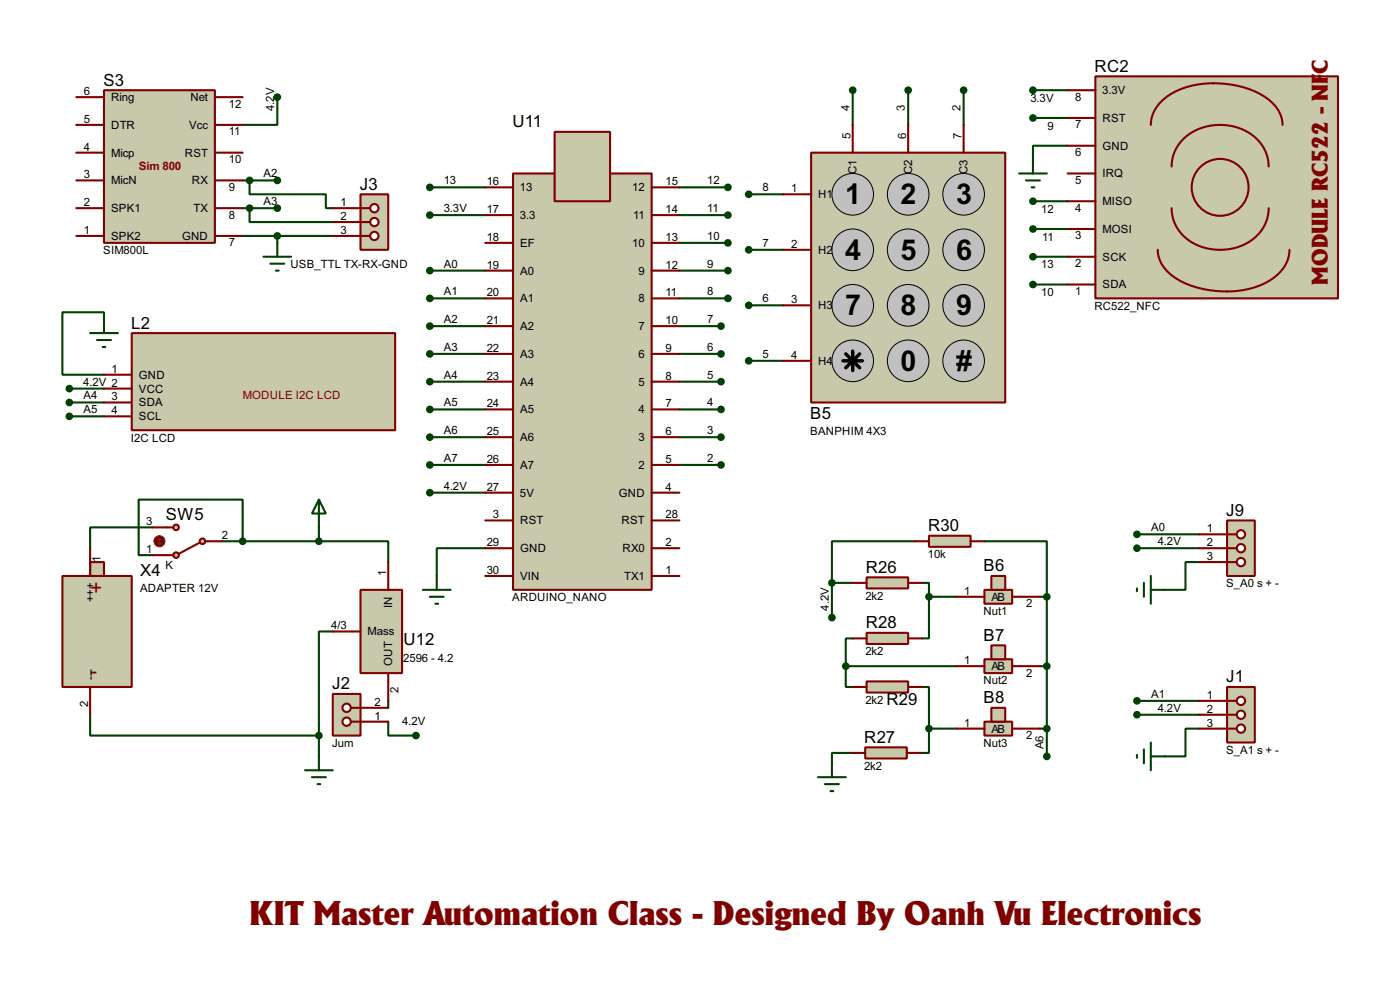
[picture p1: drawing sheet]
<svg xmlns="http://www.w3.org/2000/svg" width="256mm" height="180mm" viewBox="0 0 256 180" stroke-linecap="round" stroke-linejoin="round" font-family="sans-serif">
<g fill="none" stroke="#004000" stroke-width=".38">
<path d="M50.8 17.8v5.1h-6.4M156.2 16.5v6.4M166.4 16.5v6.4M176.5 16.5v6.4M189.2 16.5h6.4M44.4 38.1h6.4M44.4 33h6.4M45.7 38.1v2.5h15.3M45.7 33v2.6h14v2.5h1.3M78.7 34.3h10.2M78.7 39.4h10.2M124.5 34.3h8.8"/>
<path d="M124.5 39.4h8.8M137.2 35.6h6.3M189.2 21.6h6.4M189.2 36.8h6.4M195.6 26.7h-6.4v2.5M19 58.4v-1.3h-7.6v11.5h7.6M44.4 43.2h16.6M50.8 43.2v1.2M78.7 49.5h10.2M78.7 54.6h10.2M78.7 59.7h10.2M124.5 44.4h8.8"/>
<path d="M124.5 49.5h8.8M124.5 54.6h8.8M124.5 59.7h7.6M137.2 45.7h6.3M137.2 55.9h6.3M189.2 41.9h6.4M189.2 47h6.4M189.2 52.1h6.4M12.7 71.1h6.3M12.7 73.7h6.3M12.7 76.2h6.3M78.7 64.8h10.2"/>
<path d="M78.7 69.8h10.2M78.7 74.9h10.2M124.5 64.8h7.6M124.5 69.8h7.6M124.5 74.9h7.6M137.2 66h6.3M27.9 96.5h-11.4v3.8M40.6 99.1h17.8M44.4 99.1v-7.7h-19v10.2h2.5M58.4 99.1h12.7v3.8M58.4 96.5v2.6M78.7 90.2h10.2"/>
<path d="M78.7 80h10.2M78.7 85.1h10.2M124.5 80h7.6M124.5 85.1h7.6M167.6 99.1h-15.2v7.6M180.3 99.1h11.5v10.1M208.3 97.8h11.4M61 115.6h-2.6v19M88.9 100.3h-8.9v5.1M152.4 106.7v6.3M152.4 106.7h3.8M156.2 116.8h-1.3v5.1"/>
<path d="M168.9 106.7h1.3v2.5M170.2 109.2v7.6h-1.3M170.2 109.2h5.1M190.5 109.2h1.3M191.8 109.2v29.2M208.3 100.3h11.4M219.7 102.9h-2.5v5h-3.8M16.5 130.8v3.8h41.9M58.4 134.6v3.8M71.1 132.1v2.5h5.1M71.1 128.3v1.2M154.9 121.9v3.8h1.3"/>
<path d="M154.9 121.9h20.4M156 137.8h-3.6v1.9M168.9 125.7h1.3v7.6M170.2 133.3v4.5h-1.5M170.2 133.3h5.1M190.5 121.9h1.3M190.5 133.3h1.3M208.3 130.8h11.4M208.3 128.3h11.4M219.7 133.3h-2.5v5.1h-3.8"/>
</g>
<g fill="#c8c8aa" stroke="#800000" stroke-width=".38">
<path d="M94 31.7h25.4v76.2h-25.4z"/>
<path d="M101.6 24.1h10.2v12.7h-10.2z"/>
</g>
<g fill="none" stroke="#800000" stroke-width=".38">
<path d="M88.9 34.3h5.1M88.9 39.4h5.1M119.4 34.3h5.1M119.4 39.4h5.1M88.9 44.4h5.1M88.9 49.5h5.1M88.9 54.6h5.1M88.9 59.7h5.1M119.4 44.4h5.1M119.4 49.5h5.1M119.4 54.6h5.1M119.4 59.7h5.1"/>
<path d="M88.9 64.8h5.1M88.9 69.8h5.1M88.9 74.9h5.1M119.4 64.8h5.1M119.4 69.8h5.1M119.4 74.9h5.1M88.9 80h5.1M88.9 85.1h5.1M88.9 90.2h5.1M88.9 95.2h5.1M119.4 80h5.1M119.4 85.1h5.1"/>
<path d="M119.4 90.2h5.1M119.4 95.2h5.1M88.9 100.3h5.1M88.9 105.4h5.1M119.4 100.3h5.1M119.4 105.4h5.1"/>
</g>
<g fill="#004000" stroke="#004000" stroke-width=".38">
<circle cx="78.7" cy="90.2" r=".51"/>
<circle cx="78.7" cy="34.3" r=".51"/>
<circle cx="133.3" cy="34.3" r=".51"/>
<circle cx="133.3" cy="39.4" r=".51"/>
<circle cx="133.3" cy="44.4" r=".51"/>
<circle cx="133.3" cy="49.5" r=".51"/>
<circle cx="78.7" cy="49.5" r=".51"/>
<circle cx="78.7" cy="54.6" r=".51"/>
<circle cx="78.7" cy="59.7" r=".51"/>
<circle cx="78.7" cy="64.8" r=".51"/>
<circle cx="78.7" cy="69.8" r=".51"/>
<circle cx="78.7" cy="74.9" r=".51"/>
<circle cx="78.7" cy="80" r=".51"/>
<circle cx="78.7" cy="85.1" r=".51"/>
<circle cx="132.1" cy="85.1" r=".51"/>
<circle cx="132.1" cy="80" r=".51"/>
<circle cx="132.1" cy="74.9" r=".51"/>
<circle cx="132.1" cy="69.8" r=".51"/>
<circle cx="132.1" cy="64.8" r=".51"/>
<circle cx="133.3" cy="54.6" r=".51"/>
<circle cx="132.1" cy="59.7" r=".51"/>
</g>
<path d="M58.4 91.4l1.3 2.6h-2.6zM58.4 91.4v5.1M58.4 138.4v2.6M55.9 141h5.1M57.1 142.2h2.6M58.2 143.5h.5" fill="none" stroke="#004000" stroke-width=".38"/>
<path d="M24.1 61h48.3v17.7h-48.3z" fill="#c8c8aa" stroke="#800000" stroke-width=".38"/>
<path d="M19 68.6h5.1M19 71.1h5.1M19 73.7h5.1M19 76.2h5.1" fill="none" stroke="#800000" stroke-width=".38"/>
<g fill="#004000" stroke="#004000" stroke-width=".38">
<circle cx="12.7" cy="71.1" r=".51"/>
<circle cx="12.7" cy="73.7" r=".51"/>
<circle cx="12.7" cy="76.2" r=".51"/>
</g>
<path d="M66 107.9h7.7v15.3h-7.7z" fill="#c8c8aa" stroke="#800000" stroke-width=".38"/>
<path d="M61 115.6h5M71.1 102.9v5M71.1 123.2v5.1" fill="none" stroke="#800000" stroke-width=".38"/>
<g fill="#004000" stroke="#004000" stroke-width=".38">
<circle cx="58.4" cy="134.6" r=".51"/>
<circle cx="76.2" cy="134.6" r=".51"/>
</g>
<g fill="#c8c8aa" stroke="#800000" stroke-width=".38">
<path d="M11.4 105.4h12.7v20.3h-12.7z"/>
<path d="M16.5 102.9h2.5v2.5h-2.5z"/>
</g>
<path d="M16.5 100.3v5.1M16.5 125.7v5.1" fill="none" stroke="#800000" stroke-width=".38"/>
<circle cx="37.1" cy="99.1" r=".51" fill="#c8c8aa" stroke="#800000" stroke-width=".38"/>
<path d="M37.6 99.1h.5" fill="none" stroke="#800000" stroke-width=".38"/>
<circle cx="32.3" cy="101.6" r=".51" fill="#c8c8aa" stroke="#800000" stroke-width=".38"/>
<path d="M36.6 99.3l-3.8 2M30.5 101.6h1.2" fill="none" stroke="#800000" stroke-width=".38"/>
<circle cx="32.3" cy="96.5" r=".51" fill="#c8c8aa" stroke="#800000" stroke-width=".38"/>
<path d="M27.9 96.5h3.8M38.1 99.1h2.5M27.9 101.6h2.6" fill="none" stroke="#800000" stroke-width=".38"/>
<circle cx="29.2" cy="99.1" r="1.02" fill="#400000" stroke="#f00" stroke-width=".18"/>
<path d="M29 99.3l.2 .3M29.2 98.6v1M29.2 98.6l.3 .2M29.2 98.6l-.2 .2M29.5 99.3l-.3 .3" fill="none" stroke="#f00" stroke-width=".18"/>
<path d="M148.6 27.9h35.5v45.8h-35.5z" fill="#c8c8aa" stroke="#800000" stroke-width=".38"/>
<g fill="#c0c0c0" stroke="#000" stroke-width=".18">
<circle cx="156.2" cy="35.6" r="3.8"/>
<circle cx="166.4" cy="35.6" r="3.8"/>
<circle cx="176.5" cy="35.6" r="3.8"/>
<circle cx="156.2" cy="45.7" r="3.8"/>
<circle cx="166.4" cy="45.7" r="3.8"/>
<circle cx="176.5" cy="45.7" r="3.8"/>
<circle cx="156.2" cy="55.9" r="3.8"/>
<circle cx="166.4" cy="55.9" r="3.8"/>
<circle cx="176.5" cy="55.9" r="3.8"/>
<circle cx="156.2" cy="66" r="3.8"/>
<circle cx="166.4" cy="66" r="3.8"/>
<circle cx="176.5" cy="66" r="3.8"/>
</g>
<path d="M154.4 66h3.6M154.9 64.8l2.6 2.5M156.2 64.3v3.5M157.5 64.8l-2.6 2.5" fill="none" stroke="#000" stroke-width=".63"/>
<path d="M143.5 35.6h5.1M156.2 22.9v5M166.4 22.9v5M176.5 22.9v5M143.5 45.7h5.1M143.5 55.9h5.1M143.5 66h5.1" fill="none" stroke="#800000" stroke-width=".38"/>
<g fill="#004000" stroke="#004000" stroke-width=".38">
<circle cx="176.5" cy="16.5" r=".51"/>
<circle cx="166.4" cy="16.5" r=".51"/>
<circle cx="156.2" cy="16.5" r=".51"/>
<circle cx="137.2" cy="35.6" r=".51"/>
<circle cx="137.2" cy="45.7" r=".51"/>
<circle cx="137.2" cy="55.9" r=".51"/>
<circle cx="137.2" cy="66" r=".51"/>
</g>
<path d="M200.7 14h44.4v40.6h-44.4z" fill="#c8c8aa" stroke="#800000" stroke-width=".38"/>
<circle cx="223.5" cy="34.3" r="5.2" fill="#c8c8aa" stroke="#800000" stroke-width=".38"/>
<path d="M195.6 16.5h5.1M195.6 36.8h5.1M195.6 31.7h5.1M195.6 26.7h5.1M195.6 21.6h5.1M210.8 22.9a7.3 7.3 0 0 1 4.9-6.3 18.2 18.2 0 0 1 16.1 1.2 6.3 6.3 0 0 1 3.1 5.1M214.6 30.5a7.8 7.8 0 0 1 6.5-7.4 9.4 9.4 0 0 1 10.6 4.4l.6 1.9 .1 1.1M214.6 38.1a7.7 7.7 0 0 0 6.5 7.4 9.4 9.4 0 0 0 10.6-4.4l.6-1.9 .1-1.1M195.6 52.1h5.1M195.6 47h5.1M195.6 41.9h5.1M212.1 45.7a6.3 6.3 0 0 0 3.1 5.1 18.4 18.4 0 0 0 16.2 1.2 7.3 7.3 0 0 0 4.8-6.3" fill="none" stroke="#800000" stroke-width=".38"/>
<g fill="#004000" stroke="#004000" stroke-width=".38">
<circle cx="189.2" cy="16.5" r=".51"/>
<circle cx="189.2" cy="21.6" r=".51"/>
<circle cx="189.2" cy="36.8" r=".51"/>
<circle cx="189.2" cy="41.9" r=".51"/>
<circle cx="189.2" cy="47" r=".51"/>
<circle cx="189.2" cy="52.1" r=".51"/>
</g>
<path d="M19 16.5h20.4v27.9h-20.4z" fill="#c8c8aa" stroke="#800000" stroke-width=".38"/>
<path d="M14 17.8h5M39.4 17.8h5M14 22.9h5M14 27.9h5M14 33h5M14 38.1h5M39.4 22.9h5M39.4 27.9h5M39.4 33h5M39.4 38.1h5M14 43.2h5M39.4 43.2h5" fill="none" stroke="#800000" stroke-width=".38"/>
<g fill="#004000" stroke="#004000" stroke-width=".38">
<circle cx="50.8" cy="17.8" r=".51"/>
<circle cx="50.8" cy="33" r=".51"/>
<circle cx="50.8" cy="38.1" r=".51"/>
</g>
<path d="M48.3 47h5M49.5 48.3h2.6M50.5 49.5h.6M50.8 44.4v2.6" fill="none" stroke="#004000" stroke-width=".38"/>
<path d="M158.7 105.7h7.7v2h-7.7z" fill="#c8c8aa" stroke="#800000" stroke-width=".38"/>
<path d="M156.2 106.7h2.5M166.4 106.7h2.5" fill="none" stroke="#800000" stroke-width=".38"/>
<path d="M158.5 136.8h7.6v2h-7.6z" fill="#c8c8aa" stroke="#800000" stroke-width=".38"/>
<path d="M156 137.8h2.5M166.1 137.8h2.6" fill="none" stroke="#800000" stroke-width=".38"/>
<g fill="#c8c8aa" stroke="#800000" stroke-width=".38">
<path d="M180.3 107.9h5.1v2.6h-5.1z"/>
<path d="M181.6 105.4h2.5v2.5h-2.5z"/>
</g>
<path d="M175.3 109.2h5M185.4 109.2h5.1" fill="none" stroke="#800000" stroke-width=".38"/>
<g fill="#c8c8aa" stroke="#800000" stroke-width=".38">
<path d="M180.3 120.6h5.1v2.6h-5.1z"/>
<path d="M181.6 118.1h2.5v2.5h-2.5z"/>
</g>
<path d="M175.3 121.9h5M185.4 121.9h5.1" fill="none" stroke="#800000" stroke-width=".38"/>
<circle cx="152.4" cy="113" r=".51" fill="#004000" stroke="#004000" stroke-width=".38"/>
<g fill="#c8c8aa" stroke="#800000" stroke-width=".38">
<path d="M180.3 132.1h5.1v2.5h-5.1z"/>
<path d="M181.6 129.5h2.5v2.6h-2.5z"/>
</g>
<path d="M175.3 133.3h5M185.4 133.3h5.1" fill="none" stroke="#800000" stroke-width=".38"/>
<path d="M158.7 115.8h7.7v2.1h-7.7z" fill="#c8c8aa" stroke="#800000" stroke-width=".38"/>
<path d="M156.2 116.8h2.5M166.4 116.8h2.5" fill="none" stroke="#800000" stroke-width=".38"/>
<path d="M158.7 124.7h7.7v2h-7.7z" fill="#c8c8aa" stroke="#800000" stroke-width=".38"/>
<path d="M156.2 125.7h2.5M166.4 125.7h2.5" fill="none" stroke="#800000" stroke-width=".38"/>
<g fill="#004000" stroke="#004000" stroke-width=".38">
<circle cx="170.2" cy="109.2" r=".51"/>
<circle cx="154.9" cy="121.9" r=".51"/>
<circle cx="170.2" cy="133.3" r=".51"/>
<circle cx="191.8" cy="121.9" r=".51"/>
</g>
<path d="M170.2 98h7.6v2.1h-7.6z" fill="#c8c8aa" stroke="#800000" stroke-width=".38"/>
<path d="M167.6 99.1h2.6M177.8 99.1h2.5" fill="none" stroke="#800000" stroke-width=".38"/>
<g fill="#004000" stroke="#004000" stroke-width=".38">
<circle cx="191.8" cy="109.2" r=".51"/>
<circle cx="152.4" cy="106.7" r=".51"/>
<circle cx="191.8" cy="133.3" r=".51"/>
<circle cx="191.8" cy="138.4" r=".51"/>
</g>
<path d="M208.3 107.7v.5M209.5 106.7v2.5M210.8 107.9h2.6M210.8 105.4v5.1" fill="none" stroke="#004000" stroke-width=".38"/>
<path d="M224.8 95.2h5.1v10.2h-5.1z" fill="#c8c8aa" stroke="#800000" stroke-width=".38"/>
<path d="M224.8 97.8h1.8" fill="none" stroke="#800000" stroke-width=".38"/>
<circle cx="227.3" cy="97.8" r=".76" fill="#feffff" stroke="#800000" stroke-width=".38"/>
<path d="M224.8 100.3h1.8" fill="none" stroke="#800000" stroke-width=".38"/>
<circle cx="227.3" cy="100.3" r=".76" fill="#feffff" stroke="#800000" stroke-width=".38"/>
<path d="M224.8 102.9h1.8" fill="none" stroke="#800000" stroke-width=".38"/>
<circle cx="227.3" cy="102.9" r=".76" fill="#feffff" stroke="#800000" stroke-width=".38"/>
<path d="M219.7 97.8h5.1M219.7 100.3h5.1M219.7 102.9h5.1" fill="none" stroke="#800000" stroke-width=".38"/>
<path d="M77.5 107.9h5M78.7 109.2h2.6M79.8 110.5h.5M80 105.4v2.5M152.4 139.7v2.5M208.3 138.2v.5M209.5 137.2v2.5M210.8 138.4h2.6M210.8 135.9v5.1M149.9 142.2h5M151.1 143.5h2.6M152.1 144.8h.6" fill="none" stroke="#004000" stroke-width=".38"/>
<g fill="#004000" stroke="#004000" stroke-width=".38">
<circle cx="208.3" cy="100.3" r=".51"/>
<circle cx="208.3" cy="97.8" r=".51"/>
</g>
<path d="M224.8 125.7h5.1v10.2h-5.1z" fill="#c8c8aa" stroke="#800000" stroke-width=".38"/>
<path d="M224.8 128.3h1.8" fill="none" stroke="#800000" stroke-width=".38"/>
<circle cx="227.3" cy="128.3" r=".76" fill="#feffff" stroke="#800000" stroke-width=".38"/>
<path d="M224.8 130.8h1.8" fill="none" stroke="#800000" stroke-width=".38"/>
<circle cx="227.3" cy="130.8" r=".76" fill="#feffff" stroke="#800000" stroke-width=".38"/>
<path d="M224.8 133.3h1.8" fill="none" stroke="#800000" stroke-width=".38"/>
<circle cx="227.3" cy="133.4" r=".76" fill="#feffff" stroke="#800000" stroke-width=".38"/>
<path d="M219.7 128.3h5.1M219.7 130.8h5.1M219.7 133.3h5.1" fill="none" stroke="#800000" stroke-width=".38"/>
<g fill="#004000" stroke="#004000" stroke-width=".38">
<circle cx="208.3" cy="130.8" r=".51"/>
<circle cx="208.3" cy="128.3" r=".51"/>
</g>
<path d="M61 127h5v7.6h-5z" fill="#c8c8aa" stroke="#800000" stroke-width=".38"/>
<path d="M64.3 132.1h1.7" fill="none" stroke="#800000" stroke-width=".38"/>
<circle cx="63.5" cy="132.1" r=".76" fill="#feffff" stroke="#800000" stroke-width=".38"/>
<path d="M64.3 129.5h1.7" fill="none" stroke="#800000" stroke-width=".38"/>
<circle cx="63.5" cy="129.5" r=".76" fill="#feffff" stroke="#800000" stroke-width=".38"/>
<path d="M66 132.1h5.1M66 129.5h5.1" fill="none" stroke="#800000" stroke-width=".38"/>
<path d="M66 35.6h5.1v10.1h-5.1z" fill="#c8c8aa" stroke="#800000" stroke-width=".38"/>
<path d="M66 38.1h1.8" fill="none" stroke="#800000" stroke-width=".38"/>
<circle cx="68.6" cy="38.1" r=".76" fill="#feffff" stroke="#800000" stroke-width=".38"/>
<path d="M66 40.6h1.8" fill="none" stroke="#800000" stroke-width=".38"/>
<circle cx="68.6" cy="40.6" r=".76" fill="#feffff" stroke="#800000" stroke-width=".38"/>
<path d="M66 43.2h1.8" fill="none" stroke="#800000" stroke-width=".38"/>
<circle cx="68.6" cy="43.2" r=".76" fill="#feffff" stroke="#800000" stroke-width=".38"/>
<path d="M61 38.1h5M61 40.6h5M61 43.2h5" fill="none" stroke="#800000" stroke-width=".38"/>
<g fill="#004000" stroke="#004000" stroke-width=".38">
<circle cx="50.8" cy="43.2" r=".51"/>
<circle cx="45.7" cy="38.1" r=".51"/>
<circle cx="45.7" cy="33" r=".51"/>
<circle cx="44.4" cy="99.1" r=".51"/>
<circle cx="58.4" cy="99.1" r=".51"/>
<circle cx="78.7" cy="39.4" r=".51"/>
</g>
<path d="M186.7 31.7h5.1M188 33h2.5M189 34.3h.5M189.2 29.2v2.5M19 58.4v2.6M16.5 61h5.1M17.8 62.2h2.5M18.8 63.5h.5" fill="none" stroke="#004000" stroke-width=".38"/>
<text font-size="8.1" fill="#800000" x="45.7" y="169.3">KIT Master Automation Class - Designed By Oanh Vu Electronics</text>
<g font-size="5.9">
<text x="154.8" y="37.3">1</text>
<text x="165" y="37.3">2</text>
<text x="175.1" y="37.3">3</text>
<text x="154.8" y="47.5">4</text>
<text x="165" y="47.5">5</text>
<text x="175.1" y="47.5">6</text>
<text x="154.8" y="57.7">7</text>
<text x="165" y="57.7">8</text>
<text x="175.1" y="57.7">9</text>
<text x="165" y="67.8">0</text>
<text x="175.1" y="67.8">#</text>
</g>
<g font-size="5.4" fill="#800000">
<text x="243.2" y="13.5" transform="rotate(-90 243.2 13.5)">C</text>
<text x="243.2" y="52.1" transform="rotate(-90 243.2 52.1)">MODULE RC522 - NF</text>
</g>
<g font-size="4.3" fill="#800000">
<text x="16.5" y="108.8">+</text>
<text x="16.5" y="124.1">-</text>
</g>
<g font-size="3.4">
<text x="18.9" y="15.7">S3</text>
<text x="200.5" y="13.2">RC2</text>
<text x="93.9" y="23.3">U11</text>
<text x="65.9" y="34.8">J3</text>
<text x="24" y="60.2">L2</text>
<text x="148.4" y="76.6">B5</text>
<text x="30.4" y="95.2">SW5</text>
<text x="224.6" y="94.4">J9</text>
<text x="170" y="97.2">R30</text>
<text x="25.7" y="105.4">X4</text>
<text x="158.6" y="104.8">R26</text>
<text x="180.2" y="104.6">B6</text>
<text x="73.9" y="118.1">U12</text>
<text x="158.6" y="115">R28</text>
<text x="180.2" y="117.3">B7</text>
<text x="224.6" y="124.9">J1</text>
<text x="60.8" y="126.2">J2</text>
<text x="162.4" y="128.9">R29</text>
<text x="180.2" y="128.7">B8</text>
<text x="158.3" y="135.9">R27</text>
</g>
<text font-size="2.4" fill="#800000" x="25.4" y="31.1">Sim 800</text>
<g font-size="2.3">
<text x="15.4" y="17.4">6</text>
<text x="201.9" y="17.2">3.3V</text>
<text x="15.4" y="22.5">5</text>
<text x="20.4" y="18.5">Ring</text>
<text x="20.4" y="23.6">DTR</text>
<text x="34.7" y="23.6">Vcc</text>
<text x="34.9" y="18.5">Net</text>
<text x="41.9" y="19.7">12</text>
<text x="50.2" y="20.3" transform="rotate(-90 50.2 20.3)">4.2V</text>
<text x="155.6" y="20.3" transform="rotate(-90 155.6 20.3)">4</text>
<text x="165.8" y="20.3" transform="rotate(-90 165.8 20.3)">3</text>
<text x="175.9" y="20.3" transform="rotate(-90 175.9 20.3)">2</text>
<text x="188.8" y="18.6">3.3V</text>
<text x="191.9" y="23.7">9</text>
<text x="197" y="23.5">7</text>
<text x="197" y="18.4">8</text>
<text x="202" y="22.3">RST</text>
<text x="15.4" y="27.6">4</text>
<text x="20.4" y="28.7">Micp</text>
<text x="33.9" y="28.7">RST</text>
<text x="41.9" y="24.8">11</text>
<text x="41.9" y="29.8">10</text>
<text x="155.8" y="25.4" transform="rotate(-90 155.8 25.4)">5</text>
<text x="166" y="25.4" transform="rotate(-90 166 25.4)">6</text>
<text x="176.1" y="25.4" transform="rotate(-90 176.1 25.4)">7</text>
<text x="197" y="28.6">6</text>
<text x="202" y="27.4">GND</text>
<text x="15.4" y="32.6">3</text>
<text x="20.4" y="33.7">MicN</text>
<text x="35.2" y="33.7">RX</text>
<text x="41.9" y="34.9">9</text>
<text x="48.3" y="32.5">A2</text>
<text x="81.3" y="33.7">13</text>
<text x="89.2" y="33.9">16</text>
<text x="95.2" y="35">13</text>
<text x="115.8" y="35">12</text>
<text x="121.9" y="33.9">15</text>
<text x="129.5" y="33.7">12</text>
<text x="139.7" y="35">8</text>
<text x="144.9" y="35.2">1</text>
<text x="156.9" y="31.9" transform="rotate(-90 156.9 31.9)">C1</text>
<text x="167.1" y="31.9" transform="rotate(-90 167.1 31.9)">C2</text>
<text x="177.2" y="31.9" transform="rotate(-90 177.2 31.9)">C3</text>
<text x="197" y="33.7">5</text>
<text x="202" y="32.5">IRQ</text>
<text x="15.4" y="37.7">2</text>
<text x="20.4" y="38.8">SPK1</text>
<text x="35.5" y="38.8">TX</text>
<text x="41.9" y="40">8</text>
<text x="48.3" y="37.5">A3</text>
<text x="62.4" y="37.7">1</text>
<text x="62.4" y="40.3">2</text>
<text x="81.3" y="38.8">3.3V</text>
<text x="89.2" y="39">17</text>
<text x="95.2" y="40.1">3.3</text>
<text x="116" y="40.1">11</text>
<text x="121.9" y="39">14</text>
<text x="129.5" y="38.8">11</text>
<text x="149.9" y="36.3">H1</text>
<text x="190.8" y="38.9">12</text>
<text x="197" y="38.7">4</text>
<text x="202" y="37.5">MISO</text>
<text x="15.4" y="42.8">1</text>
<text x="18.9" y="46.6">SIM800L</text>
<text x="20.4" y="43.9">SPK2</text>
<text x="33.4" y="43.9">GND</text>
<text x="41.9" y="45.1">7</text>
<text x="62.4" y="42.8">3</text>
<text x="89.2" y="44.1">18</text>
<text x="95.3" y="45.2">EF</text>
<text x="115.8" y="45.2">10</text>
<text x="121.9" y="44.1">13</text>
<text x="129.5" y="43.9">10</text>
<text x="139.7" y="45.2">7</text>
<text x="144.9" y="45.3">2</text>
<text x="149.9" y="46.4">H2</text>
<text x="190.9" y="44">11</text>
<text x="197" y="43.8">3</text>
<text x="202" y="47.7">SCK</text>
<text x="202" y="42.6">MOSI</text>
<text x="53.2" y="49.1">USB_TTL TX-RX-GND</text>
<text x="81.3" y="49">A0</text>
<text x="89.2" y="49.1">19</text>
<text x="95.3" y="50.2">A0</text>
<text x="117" y="50.2">9</text>
<text x="121.9" y="49.1">12</text>
<text x="129.5" y="49">9</text>
<text x="190.8" y="49.1">13</text>
<text x="197" y="54">1</text>
<text x="197" y="48.9">2</text>
<text x="202" y="52.8">SDA</text>
<text x="81.3" y="54.1">A1</text>
<text x="81.3" y="59.1">A2</text>
<text x="89.2" y="54.2">20</text>
<text x="89.2" y="59.3">21</text>
<text x="95.3" y="55.3">A1</text>
<text x="117" y="55.3">8</text>
<text x="121.9" y="54.2">11</text>
<text x="121.9" y="59.3">10</text>
<text x="129.5" y="54.1">8</text>
<text x="129.5" y="59.1">7</text>
<text x="139.7" y="55.3">6</text>
<text x="144.9" y="55.5">3</text>
<text x="149.9" y="56.6">H3</text>
<text x="190.8" y="54.2">10</text>
<text x="200.5" y="56.7">RC522_NFC</text>
<text x="81.3" y="64.2">A3</text>
<text x="89.2" y="64.4">22</text>
<text x="95.3" y="60.4">A2</text>
<text x="95.3" y="65.5">A3</text>
<text x="117" y="60.4">7</text>
<text x="117" y="65.5">6</text>
<text x="121.9" y="64.4">9</text>
<text x="129.5" y="64.2">6</text>
<text x="139.7" y="65.5">5</text>
<text x="144.9" y="65.7">4</text>
<text x="15.2" y="70.6">4.2V 2</text>
<text x="20.4" y="68.2">1</text>
<text x="25.4" y="69.3">GND</text>
<text x="25.4" y="71.8">VCC</text>
<text x="81.3" y="69.3">A4</text>
<text x="89.2" y="69.5">23</text>
<text x="95.3" y="70.6">A4</text>
<text x="117" y="70.6">5</text>
<text x="121.9" y="69.5">8</text>
<text x="129.5" y="69.3">5</text>
<text x="149.9" y="66.8">H4</text>
<text x="15.3" y="73.1">A4</text>
<text x="15.3" y="75.6">A5</text>
<text x="20.4" y="73.3">3</text>
<text x="20.4" y="75.8">4</text>
<text x="25.4" y="74.4">SDA</text>
<text x="25.4" y="76.9">SCL</text>
<text x="81.3" y="74.4">A5</text>
<text x="89.2" y="74.5">24</text>
<text x="95.3" y="75.6">A5</text>
<text x="117" y="75.6">4</text>
<text x="121.9" y="74.5">7</text>
<text x="129.5" y="74.4">4</text>
<text x="24" y="80.9">I2C LCD</text>
<text x="81.3" y="79.5">A6</text>
<text x="89.2" y="79.6">25</text>
<text x="95.3" y="80.7">A6</text>
<text x="117" y="80.7">3</text>
<text x="121.9" y="79.6">6</text>
<text x="129.5" y="79.5">3</text>
<text x="148.4" y="79.6">BANPHIM 4X3</text>
<text x="81.3" y="89.6">4.2V</text>
<text x="81.3" y="84.5">A7</text>
<text x="89.2" y="84.7">26</text>
<text x="89.2" y="89.8">27</text>
<text x="95.3" y="85.8">A7</text>
<text x="117" y="85.8">2</text>
<text x="121.9" y="84.7">5</text>
<text x="121.9" y="89.8">4</text>
<text x="129.5" y="84.5">2</text>
<text x="90.3" y="94.9">3</text>
<text x="95.2" y="90.9">5V</text>
<text x="95.3" y="96">RST</text>
<text x="113.4" y="90.9">GND</text>
<text x="113.9" y="96">RST</text>
<text x="121.9" y="94.9">28</text>
<text x="26.8" y="101.2">1</text>
<text x="26.8" y="96.1">3</text>
<text x="40.6" y="98.7">2</text>
<text x="89.2" y="99.9">29</text>
<text x="95.3" y="101">GND</text>
<text x="114" y="101">RX0</text>
<text x="121.9" y="99.9">2</text>
<text x="210.9" y="97.2">A0</text>
<text x="212.1" y="99.7">4.2V</text>
<text x="221.1" y="97.4">1</text>
<text x="221.1" y="99.9">2</text>
<text x="18.4" y="102.9" transform="rotate(-90 18.4 102.9)">1</text>
<text x="30.3" y="104.2">K</text>
<text x="70.7" y="105.4" transform="rotate(-90 70.7 105.4)">1</text>
<text x="89.2" y="105">30</text>
<text x="95.3" y="106.1">VIN</text>
<text x="114.3" y="106.1">TX1</text>
<text x="121.9" y="105">1</text>
<text x="170" y="102.2">10k</text>
<text x="221.1" y="102.5">3</text>
<text x="224.6" y="107.5">S_A0 s + -</text>
<text x="17.2" y="110.2" transform="rotate(-90 17.2 110.2)">+++</text>
<text x="25.6" y="108.4">ADAPTER 12V</text>
<text x="71.8" y="111.3" transform="rotate(-90 71.8 111.3)">IN</text>
<text x="93.8" y="110">ARDUINO_NANO</text>
<text x="151.8" y="111.8" transform="rotate(-90 151.8 111.8)">4.2V</text>
<text x="158.5" y="109.8">2k2</text>
<text x="176.7" y="108.8">1</text>
<text x="180.2" y="112.6">Nut1</text>
<text x="181.6" y="109.9">AB</text>
<text x="188" y="111.1">2</text>
<text x="60.7" y="115.2">4/3</text>
<text x="67.3" y="116.3">Mass</text>
<text x="158.5" y="119.9">2k2</text>
<text x="17.2" y="124.5" transform="rotate(-90 17.2 124.5)">---</text>
<text x="71.8" y="121.9" transform="rotate(-90 71.8 121.9)">OUT</text>
<text x="73.9" y="121.1">2596 - 4.2</text>
<text x="176.7" y="121.5">1</text>
<text x="180.2" y="125.3">Nut2</text>
<text x="181.6" y="122.6">AB</text>
<text x="188" y="123.8">2</text>
<text x="16.1" y="129.4" transform="rotate(-90 16.1 129.4)">2</text>
<text x="68.6" y="131.7">1</text>
<text x="68.6" y="129.2">2</text>
<text x="73" y="126.9" transform="rotate(-90 73 126.9)">2</text>
<text x="158.5" y="128.8">2k2</text>
<text x="210.9" y="127.7">A1</text>
<text x="212.1" y="130.2">4.2V</text>
<text x="221.1" y="127.9">1</text>
<text x="221.1" y="130.4">2</text>
<text x="60.8" y="136.7">Jum</text>
<text x="73.7" y="132.8">4.2V</text>
<text x="176.7" y="133">1</text>
<text x="180.2" y="136.7">Nut3</text>
<text x="181.6" y="134.1">AB</text>
<text x="188" y="135.3">2</text>
<text x="191.2" y="137.1" transform="rotate(-90 191.2 137.1)">A6</text>
<text x="221.1" y="133">3</text>
<text x="224.6" y="138">S_A1 s + -</text>
<text x="158.3" y="140.9">2k2</text>
</g>
<text font-size="2.3" fill="#800000" x="44.5" y="73">MODULE I2C LCD</text>
</svg>
